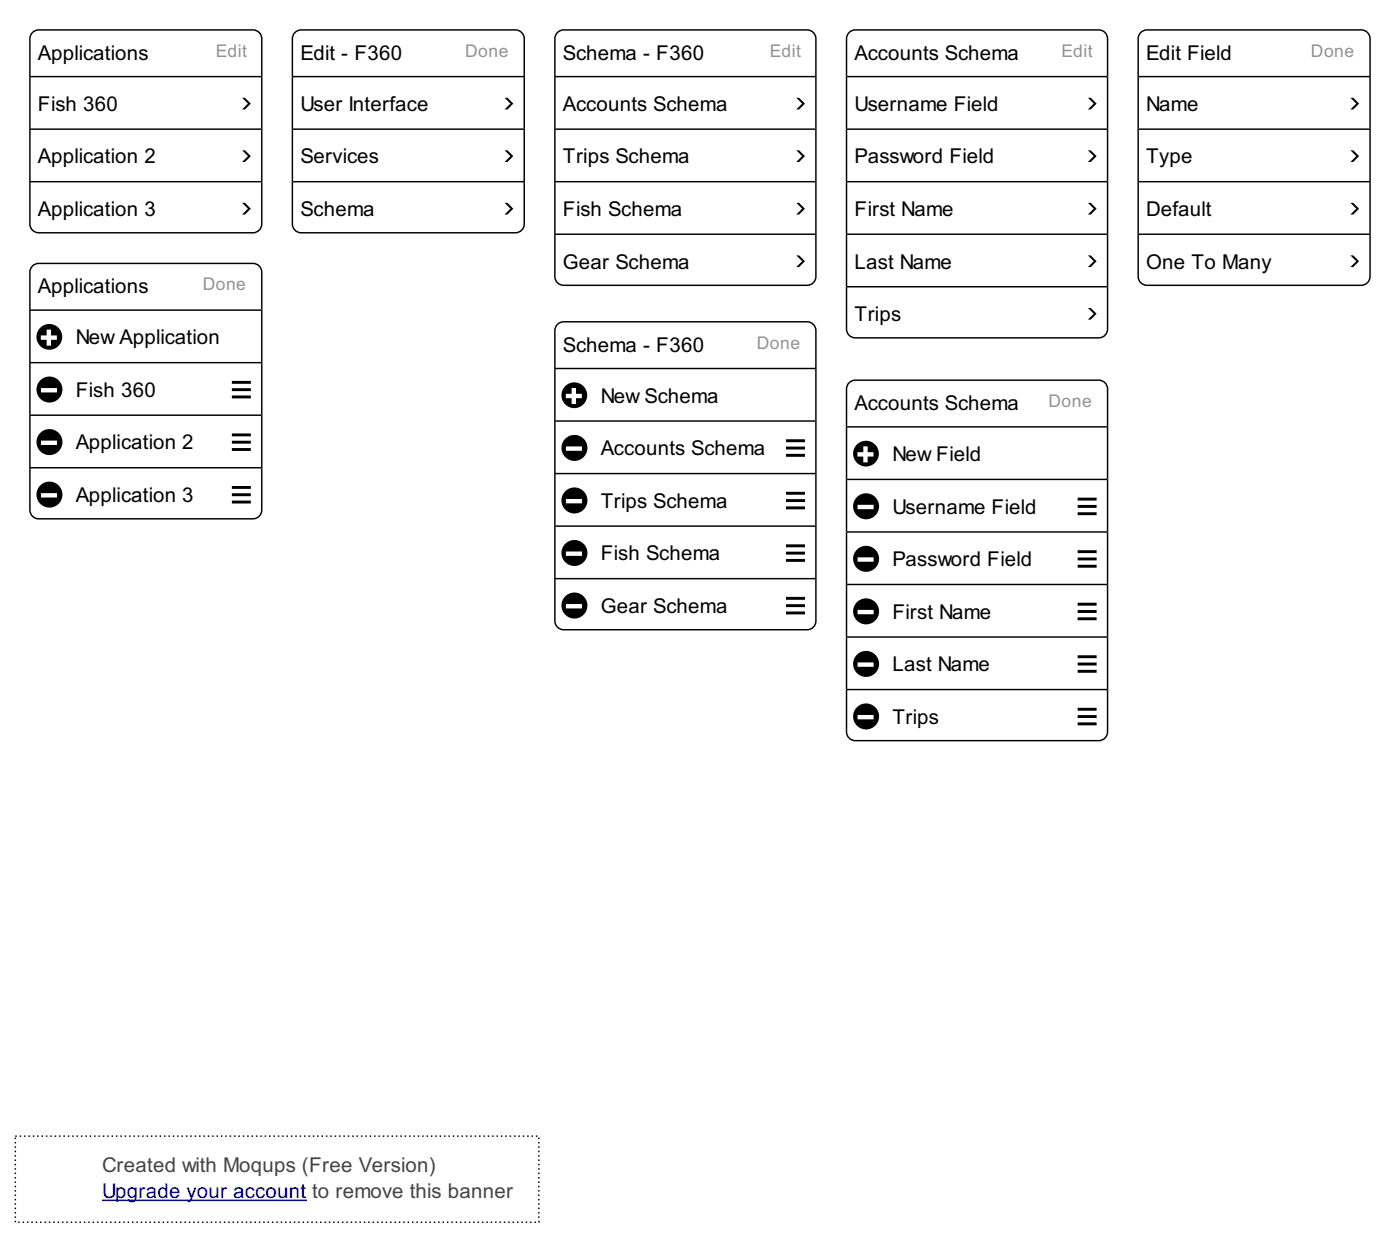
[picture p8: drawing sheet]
<svg xmlns="http://www.w3.org/2000/svg" width="533mm" height="471mm" viewBox="0 0 533 471" stroke-linecap="round" stroke-linejoin="round" font-family="sans-serif">
<path d="M12.4 12.4l1-.7 1.3-.3h81.7a3.3 3.3 0 0 1 3.3 3.3v70.6a3.3 3.3 0 0 1-3.3 3.3h-81.7a3.3 3.3 0 0 1-3.3-3.3v-70.6l.3-1.3z" fill="none" stroke="#000" stroke-width=".56"/>
<path d="M11.4 29.2h88.3z" fill="#fff"/>
<path d="M11.4 29.2h88.3" fill="none" stroke="#000" stroke-width=".56"/>
<path d="M92.2 37.2h1.1l2.3 2.2-2.3 2.3h-1.1l2.3-2.3z" fill="#000"/>
<path d="M11.4 49.2h88.3z" fill="#fff"/>
<path d="M11.4 49.2h88.3" fill="none" stroke="#000" stroke-width=".56"/>
<path d="M92.2 57.2h1.1l2.3 2.2-2.3 2.3h-1.1l2.3-2.3z" fill="#000"/>
<path d="M11.4 69.2h88.3z" fill="#fff"/>
<path d="M11.4 69.2h88.3" fill="none" stroke="#000" stroke-width=".56"/>
<path d="M92.2 77.2h1.1l2.3 2.3-2.3 2.2h-1.1l2.3-2.2z" fill="#000"/>
<path d="M12.4 101.3l1-.8 1.3-.2h81.7a3.3 3.3 0 0 1 3.3 3.3v90.6a3.3 3.3 0 0 1-3.3 3.3h-81.7a3.3 3.3 0 0 1-3.3-3.3v-90.6l.3-1.3z" fill="#fff"/>
<path d="M12.4 101.3l1-.8 1.3-.2h81.7a3.3 3.3 0 0 1 3.3 3.3v90.6a3.3 3.3 0 0 1-3.3 3.3h-81.7a3.3 3.3 0 0 1-3.3-3.3v-90.6l.3-1.3z" fill="none" stroke="#000" stroke-width=".56"/>
<path d="M11.4 118.1h88.3z" fill="#fff"/>
<path d="M11.4 118.1h88.3" fill="none" stroke="#000" stroke-width=".56"/>
<path d="M13.9 128.3a4.9 4.9 0 0 0 9.8 0 4.9 4.9 0 0 0-9.8 0zM17.8 125.5h1.6v2.2h2.3v1.7h-2.3v2.2h-1.6v-2.2h-2.2v-1.7h2.2z" fill="#000"/>
<path d="M11.4 138.1h88.3z" fill="#fff"/>
<path d="M11.4 138.1h88.3" fill="none" stroke="#000" stroke-width=".56"/>
<g fill="#000">
<path d="M13.9 148.3a5 5 0 0 0 9.9 0 5 5 0 0 0-9.9 0zM15.6 147.7h6.1v1.7h-6.1z"/>
<path d="M88.3 145h7.3v1.1h-7.3zM88.3 147.8v1.1h7.3v-1.1zM88.3 150.6v1.1h7.3v-1.1z"/>
</g>
<path d="M11.4 158.1h88.3z" fill="#fff"/>
<path d="M11.4 158.1h88.3" fill="none" stroke="#000" stroke-width=".56"/>
<g fill="#000">
<path d="M13.9 168.3a5 5 0 0 0 9.9 0 5 5 0 0 0-9.9 0zM15.6 167.7h6.1v1.7h-6.1z"/>
<path d="M88.3 165h7.3v1.1h-7.3zM88.3 167.8v1.1h7.3v-1.1zM88.3 170.6v1.1h7.3v-1.1z"/>
</g>
<path d="M11.4 178.1h88.3z" fill="#fff"/>
<path d="M11.4 178.1h88.3" fill="none" stroke="#000" stroke-width=".56"/>
<g fill="#000">
<path d="M13.9 188.3a5 5 0 0 0 9.9 0 5 5 0 0 0-9.9 0zM15.6 187.7h6.1v1.7h-6.1z"/>
<path d="M88.3 185h7.3v1.1h-7.3zM88.3 187.8v1.1h7.3v-1.1zM88.3 190.6v1.1h7.3v-1.1z"/>
</g>
<path d="M112.4 12.4l1-.7 1.3-.3h81.7a3.3 3.3 0 0 1 3.3 3.3v70.6a3.3 3.3 0 0 1-3.3 3.3h-81.7a3.3 3.3 0 0 1-3.3-3.3v-70.6l.3-1.3z" fill="#fff"/>
<path d="M112.4 12.4l1-.7 1.3-.3h81.7a3.3 3.3 0 0 1 3.3 3.3v70.6a3.3 3.3 0 0 1-3.3 3.3h-81.7a3.3 3.3 0 0 1-3.3-3.3v-70.6l.3-1.3z" fill="none" stroke="#000" stroke-width=".56"/>
<path d="M111.4 29.2h88.3z" fill="#fff"/>
<path d="M111.4 29.2h88.3" fill="none" stroke="#000" stroke-width=".56"/>
<path d="M192.3 37.2h1l2.3 2.2-2.3 2.3h-1.1l2.3-2.3z" fill="#000"/>
<path d="M111.4 49.2h88.3z" fill="#fff"/>
<path d="M111.4 49.2h88.3" fill="none" stroke="#000" stroke-width=".56"/>
<path d="M192.3 57.2h1l2.3 2.2-2.3 2.3h-1.1l2.3-2.3z" fill="#000"/>
<path d="M111.4 69.2h88.3z" fill="#fff"/>
<path d="M111.4 69.2h88.3" fill="none" stroke="#000" stroke-width=".56"/>
<path d="M192.3 77.2h1l2.3 2.3-2.3 2.2h-1.1l2.3-2.2z" fill="#000"/>
<path d="M212.4 12.4l1-.7 1.3-.3h92.8a3.3 3.3 0 0 1 3.4 3.3v90.6a3.3 3.3 0 0 1-3.4 3.3h-92.8a3.3 3.3 0 0 1-3.3-3.3v-90.6l.3-1.3z" fill="#fff"/>
<path d="M212.4 12.4l1-.7 1.3-.3h92.8a3.3 3.3 0 0 1 3.4 3.3v90.6a3.3 3.3 0 0 1-3.4 3.3h-92.8a3.3 3.3 0 0 1-3.3-3.3v-90.6l.3-1.3z" fill="none" stroke="#000" stroke-width=".56"/>
<path d="M211.4 29.2h99.5z" fill="#fff"/>
<path d="M211.4 29.2h99.5" fill="none" stroke="#000" stroke-width=".56"/>
<path d="M303.4 37.2h1.1l2.2 2.2-2.2 2.3h-1.1l2.2-2.3z" fill="#000"/>
<path d="M211.4 49.2h99.5z" fill="#fff"/>
<path d="M211.4 49.2h99.5" fill="none" stroke="#000" stroke-width=".56"/>
<path d="M303.4 57.2h1.1l2.2 2.2-2.2 2.3h-1.1l2.2-2.3z" fill="#000"/>
<path d="M211.4 69.2h99.5z" fill="#fff"/>
<path d="M211.4 69.2h99.5" fill="none" stroke="#000" stroke-width=".56"/>
<path d="M303.4 77.2h1.1l2.2 2.3-2.2 2.2h-1.1l2.2-2.2z" fill="#000"/>
<path d="M211.4 89.2h99.5z" fill="#fff"/>
<path d="M211.4 89.2h99.5" fill="none" stroke="#000" stroke-width=".56"/>
<path d="M303.4 97.2h1.1l2.2 2.3-2.2 2.2h-1.1l2.2-2.2z" fill="#000"/>
<path d="M212.4 123.5l1-.7 1.3-.3h92.8a3.3 3.3 0 0 1 3.4 3.3v110.6a3.3 3.3 0 0 1-3.4 3.3h-92.8a3.3 3.3 0 0 1-3.3-3.3v-110.6l.3-1.3z" fill="#fff"/>
<path d="M212.4 123.5l1-.7 1.3-.3h92.8a3.3 3.3 0 0 1 3.4 3.3v110.6a3.3 3.3 0 0 1-3.4 3.3h-92.8a3.3 3.3 0 0 1-3.3-3.3v-110.6l.3-1.3z" fill="none" stroke="#000" stroke-width=".56"/>
<path d="M211.4 140.3h99.5z" fill="#fff"/>
<path d="M211.4 140.3h99.5" fill="none" stroke="#000" stroke-width=".56"/>
<path d="M213.9 150.5a4.9 4.9 0 0 0 9.8 0 4.9 4.9 0 0 0-9.8 0zM217.8 147.7h1.7v2.2h2.2v1.7h-2.2v2.2h-1.7v-2.2h-2.2v-1.7h2.2z" fill="#000"/>
<path d="M211.4 160.3h99.5z" fill="#fff"/>
<path d="M211.4 160.3h99.5" fill="none" stroke="#000" stroke-width=".56"/>
<g fill="#000">
<path d="M213.9 170.5a5 5 0 0 0 9.9 0 5 5 0 0 0-9.9 0zM215.6 170h6.1v1.6h-6.1z"/>
<path d="M299.5 167.2h7.2v1.1h-7.2zM299.5 170v1.1h7.2v-1.1zM299.5 172.8v1.1h7.2v-1.1z"/>
</g>
<path d="M211.4 180.3h99.5z" fill="#fff"/>
<path d="M211.4 180.3h99.5" fill="none" stroke="#000" stroke-width=".56"/>
<g fill="#000">
<path d="M213.9 190.5a5 5 0 0 0 9.9 0 5 5 0 0 0-9.9 0zM215.6 190h6.1v1.6h-6.1z"/>
<path d="M299.5 187.2h7.2v1.1h-7.2zM299.5 190v1.1h7.2v-1.1zM299.5 192.8v1.1h7.2v-1.1z"/>
</g>
<path d="M211.4 200.3h99.5z" fill="#fff"/>
<path d="M211.4 200.3h99.5" fill="none" stroke="#000" stroke-width=".56"/>
<g fill="#000">
<path d="M213.9 210.5a5 5 0 0 0 9.9 0 5 5 0 0 0-9.9 0zM215.6 210h6.1v1.6h-6.1z"/>
<path d="M299.5 207.2h7.2v1.2h-7.2zM299.5 210v1.1h7.2v-1.1zM299.5 212.8v1.1h7.2v-1.1z"/>
</g>
<path d="M211.4 220.3h99.5z" fill="#fff"/>
<path d="M211.4 220.3h99.5" fill="none" stroke="#000" stroke-width=".56"/>
<g fill="#000">
<path d="M213.9 230.5a5 5 0 0 0 9.9 0 5 5 0 0 0-9.9 0zM215.6 230h6.1v1.6h-6.1z"/>
<path d="M299.5 227.2h7.2v1.2h-7.2zM299.5 230v1.1h7.2v-1.1zM299.5 232.8v1.1h7.2v-1.1z"/>
</g>
<path d="M323.5 12.4l1.1-.7 1.3-.3h92.7a3.3 3.3 0 0 1 3.4 3.3v110.6a3.3 3.3 0 0 1-3.4 3.3h-92.7a3.3 3.3 0 0 1-3.4-3.3v-110.6l.3-1.3z" fill="#fff"/>
<path d="M323.5 12.4l1.1-.7 1.3-.3h92.7a3.3 3.3 0 0 1 3.4 3.3v110.6a3.3 3.3 0 0 1-3.4 3.3h-92.7a3.3 3.3 0 0 1-3.4-3.3v-110.6l.3-1.3z" fill="none" stroke="#000" stroke-width=".56"/>
<path d="M322.5 29.2h99.5z" fill="#fff"/>
<path d="M322.5 29.2h99.5" fill="none" stroke="#000" stroke-width=".56"/>
<path d="M414.5 37.2h1.1l2.2 2.2-2.2 2.3h-1.1l2.2-2.3z" fill="#000"/>
<path d="M322.5 49.2h99.5z" fill="#fff"/>
<path d="M322.5 49.2h99.5" fill="none" stroke="#000" stroke-width=".56"/>
<path d="M414.5 57.2h1.1l2.2 2.2-2.2 2.3h-1.1l2.2-2.3z" fill="#000"/>
<path d="M322.5 69.2h99.5z" fill="#fff"/>
<path d="M322.5 69.2h99.5" fill="none" stroke="#000" stroke-width=".56"/>
<path d="M414.5 77.2h1.1l2.2 2.3-2.2 2.2h-1.1l2.2-2.2z" fill="#000"/>
<path d="M322.5 89.2h99.5z" fill="#fff"/>
<path d="M322.5 89.2h99.5" fill="none" stroke="#000" stroke-width=".56"/>
<path d="M414.5 97.2h1.1l2.2 2.3-2.2 2.2h-1.1l2.2-2.2z" fill="#000"/>
<path d="M322.5 109.2h99.5z" fill="#fff"/>
<path d="M322.5 109.2h99.5" fill="none" stroke="#000" stroke-width=".56"/>
<path d="M414.5 117.2h1.1l2.2 2.3-2.2 2.2h-1.1l2.2-2.2z" fill="#000"/>
<path d="M323.5 145.7l1.1-.7 1.3-.3h92.7a3.3 3.3 0 0 1 3.4 3.4v130.5a3.3 3.3 0 0 1-3.4 3.4h-92.7a3.3 3.3 0 0 1-3.4-3.4v-130.5l.3-1.3z" fill="#fff"/>
<path d="M323.5 145.7l1.1-.7 1.3-.3h92.7a3.3 3.3 0 0 1 3.4 3.4v130.5a3.3 3.3 0 0 1-3.4 3.4h-92.7a3.3 3.3 0 0 1-3.4-3.4v-130.5l.3-1.3z" fill="none" stroke="#000" stroke-width=".56"/>
<path d="M322.5 162.5h99.5z" fill="#fff"/>
<path d="M322.5 162.5h99.5" fill="none" stroke="#000" stroke-width=".56"/>
<path d="M325 172.7a4.9 4.9 0 0 0 9.8 0 4.9 4.9 0 0 0-9.8 0zM326.7 172.2h2.2v-2.3h1.7v2.3h2.2v1.6h-2.2v2.2h-1.7v-2.2h-2.2z" fill="#000"/>
<path d="M322.5 182.5h99.5z" fill="#fff"/>
<path d="M322.5 182.5h99.5" fill="none" stroke="#000" stroke-width=".56"/>
<g fill="#000">
<path d="M325 192.7a5 5 0 0 0 9.9 0 5 5 0 0 0-9.9 0zM326.7 192.2h6.1v1.7h-6.1z"/>
<path d="M410.6 189.5h7.2v1.1h-7.2zM410.6 192.2v1.1h7.2v-1.1zM410.6 195v1.1h7.2v-1.1z"/>
</g>
<path d="M322.5 202.5h99.5z" fill="#fff"/>
<path d="M322.5 202.5h99.5" fill="none" stroke="#000" stroke-width=".56"/>
<g fill="#000">
<path d="M325 212.7a5 5 0 0 0 9.9 0 5 5 0 0 0-9.9 0zM326.7 212.2h6.1v1.7h-6.1z"/>
<path d="M410.6 209.5h7.2v1.1h-7.2zM410.6 212.2v1.2h7.2v-1.2zM410.6 215v1.1h7.2v-1.1z"/>
</g>
<path d="M322.5 222.5h99.5z" fill="#fff"/>
<path d="M322.5 222.5h99.5" fill="none" stroke="#000" stroke-width=".56"/>
<g fill="#000">
<path d="M325 232.8a5 5 0 0 0 9.9 0 5 5 0 0 0-9.9 0zM326.7 232.2h6.1v1.7h-6.1z"/>
<path d="M410.6 229.5h7.2v1.1h-7.2zM410.6 232.2v1.2h7.2v-1.2zM410.6 235v1.1h7.2v-1.1z"/>
</g>
<path d="M322.5 242.5h99.5z" fill="#fff"/>
<path d="M322.5 242.5h99.5" fill="none" stroke="#000" stroke-width=".56"/>
<g fill="#000">
<path d="M325 252.8a5 5 0 0 0 9.9 0 5 5 0 0 0-9.9 0zM326.7 252.2h6.1v1.7h-6.1z"/>
<path d="M410.6 249.5h7.2v1.1h-7.2zM410.6 252.2v1.2h7.2v-1.2zM410.6 255v1.1h7.2v-1.1z"/>
</g>
<path d="M322.5 262.5h99.5z" fill="#fff"/>
<path d="M322.5 262.5h99.5" fill="none" stroke="#000" stroke-width=".56"/>
<g fill="#000">
<path d="M325 272.8a5 5 0 0 0 9.9 0 5 5 0 0 0-9.9 0zM326.7 272.2h6.1v1.7h-6.1z"/>
<path d="M410.6 269.5h7.2v1.1h-7.2zM410.6 272.2v1.2h7.2v-1.2zM410.6 275v1.1h7.2v-1.1z"/>
</g>
<path d="M434.6 12.4l1.1-.7 1.3-.3h81.7a3.3 3.3 0 0 1 3.3 3.3v90.6a3.3 3.3 0 0 1-3.3 3.3h-81.7a3.3 3.3 0 0 1-3.4-3.3v-90.6l.3-1.3z" fill="#fff"/>
<path d="M434.6 12.4l1.1-.7 1.3-.3h81.7a3.3 3.3 0 0 1 3.3 3.3v90.6a3.3 3.3 0 0 1-3.3 3.3h-81.7a3.3 3.3 0 0 1-3.4-3.3v-90.6l.3-1.3z" fill="none" stroke="#000" stroke-width=".56"/>
<path d="M433.6 29.2h88.4z" fill="#fff"/>
<path d="M433.6 29.2h88.4" fill="none" stroke="#000" stroke-width=".56"/>
<path d="M514.5 37.2h1.1l2.2 2.2-2.2 2.3h-1.1l2.2-2.3z" fill="#000"/>
<path d="M433.6 49.2h88.4z" fill="#fff"/>
<path d="M433.6 49.2h88.4" fill="none" stroke="#000" stroke-width=".56"/>
<path d="M514.5 57.2h1.1l2.2 2.2-2.2 2.3h-1.1l2.2-2.3z" fill="#000"/>
<path d="M433.6 69.2h88.4z" fill="#fff"/>
<path d="M433.6 69.2h88.4" fill="none" stroke="#000" stroke-width=".56"/>
<path d="M514.5 77.2h1.1l2.2 2.3-2.2 2.2h-1.1l2.2-2.2z" fill="#000"/>
<path d="M433.6 89.2h88.4z" fill="#fff"/>
<path d="M433.6 89.2h88.4" fill="none" stroke="#000" stroke-width=".56"/>
<path d="M514.5 97.2h1.1l2.2 2.3-2.2 2.2h-1.1l2.2-2.2z" fill="#000"/>
<path d="M5.8 432.5h199.5v32.8h-199.5z" fill="#fff"/>
<path d="M5.8 432.5h199.5v32.8h-199.5z" fill="none" stroke="#000" stroke-width=".56" stroke-dasharray=".6 1.1" stroke-linecap="butt"/>
<path d="M38.9 457h77.8" fill="none" stroke="#00e" stroke-width=".56"/>
<g font-size="7.8">
<text x="14.4" y="22.8">Applications</text>
<text x="114.5" y="22.8">Edit - F360</text>
<text x="214.5" y="22.8">Schema - F360</text>
<text x="325.6" y="22.8">Accounts Schema</text>
<text x="436.7" y="22.8">Edit Field</text>
<text x="14.4" y="42.2">Fish 360</text>
<text x="114.5" y="42.2">User Interface</text>
<text x="214.5" y="42.2">Accounts Schema</text>
<text x="325.6" y="42.2">Username Field</text>
<text x="436.7" y="42.2">Name</text>
<text x="14.4" y="62.2">Application 2</text>
<text x="114.5" y="62.2">Services</text>
<text x="214.5" y="62.2">Trips Schema</text>
<text x="325.6" y="62.2">Password Field</text>
<text x="436.7" y="62.2">Type</text>
<text x="14.4" y="82.2">Application 3</text>
<text x="114.5" y="82.2">Schema</text>
<text x="214.5" y="82.2">Fish Schema</text>
<text x="325.6" y="82.2">First Name</text>
<text x="436.7" y="82.2">Default</text>
<text x="214.5" y="102.2">Gear Schema</text>
<text x="325.6" y="102.2">Last Name</text>
<text x="436.7" y="102.2">One To Many</text>
<text x="14.4" y="111.7">Applications</text>
<text x="325.6" y="122.2">Trips</text>
<text x="28.9" y="131.1">New Application</text>
<text x="214.5" y="133.9">Schema - F360</text>
<text x="28.9" y="151.1">Fish 360</text>
<text x="228.9" y="153.3">New Schema</text>
<text x="325.6" y="156.1">Accounts Schema</text>
<text x="28.9" y="171.1">Application 2</text>
<text x="228.9" y="173.3">Accounts Schema</text>
<text x="340" y="175.6">New Field</text>
<text x="28.9" y="191.1">Application 3</text>
<text x="228.9" y="193.3">Trips Schema</text>
<text x="340" y="195.6">Username Field</text>
<text x="228.9" y="213.4">Fish Schema</text>
<text x="340" y="215.6">Password Field</text>
<text x="228.9" y="233.4">Gear Schema</text>
<text x="340" y="235.6">First Name</text>
<text x="340" y="255.6">Last Name</text>
<text x="340" y="275.6">Trips</text>
</g>
<text font-size="7.8" fill="#444" x="38.9" y="446.1">Created with Moqups (Free Version)</text>
<text font-size="7.8" fill="#00e" x="38.9" y="456.1">Upgrade your account to remove this banner</text>
<g font-size="6.7" fill="#929292">
<text x="82.2" y="21.7">Edit</text>
<text x="177.2" y="21.7">Done</text>
<text x="293.4" y="21.7">Edit</text>
<text x="404.5" y="21.7">Edit</text>
<text x="499.5" y="21.7">Done</text>
<text x="77.2" y="110.6">Done</text>
<text x="288.4" y="132.8">Done</text>
<text x="399.5" y="155">Done</text>
</g>
</svg>
